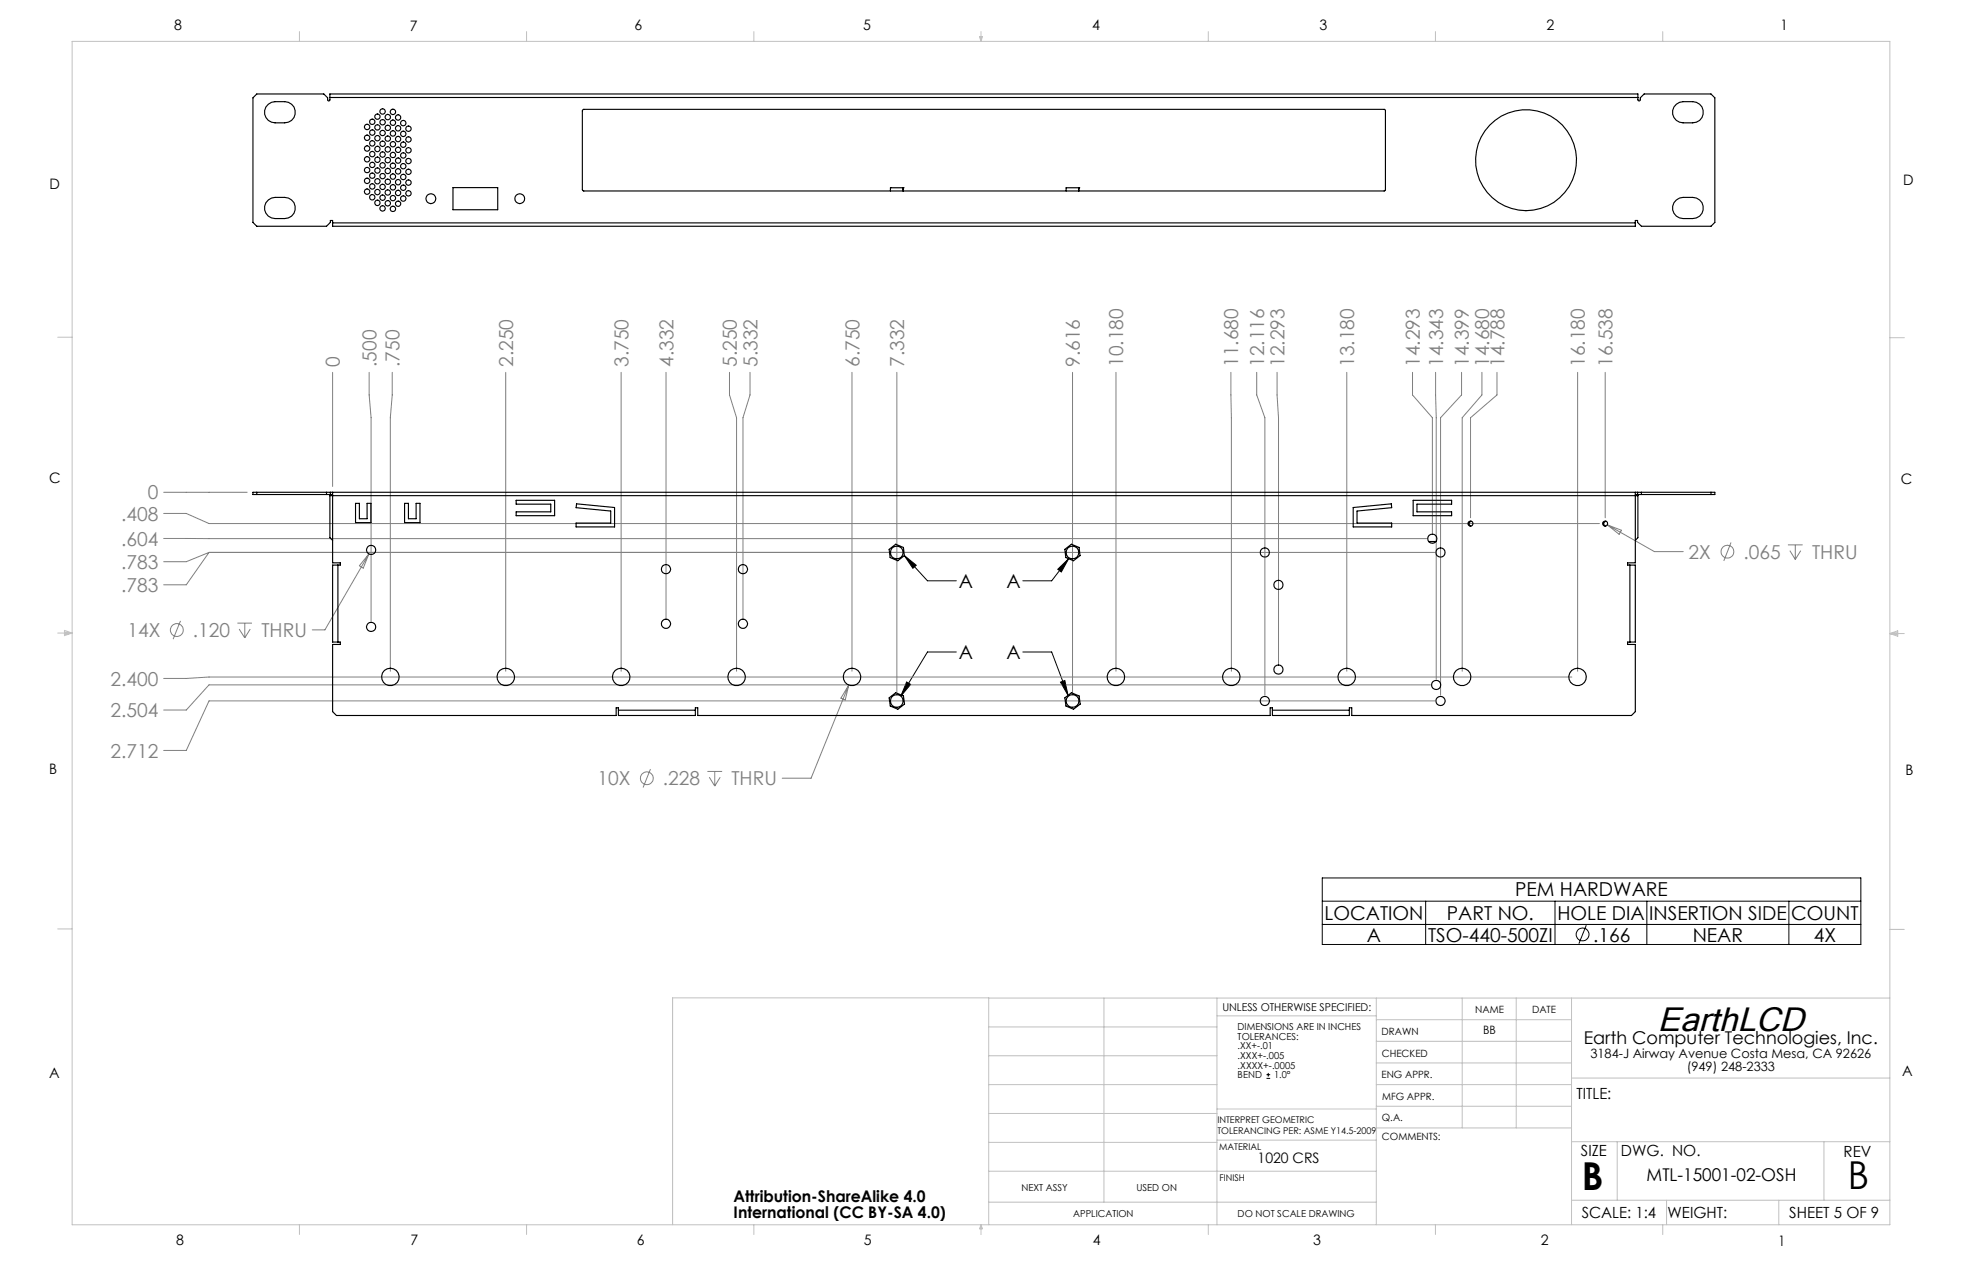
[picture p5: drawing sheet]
<svg xmlns="http://www.w3.org/2000/svg" width="432mm" height="279mm" viewBox="0 0 432 279" stroke-linecap="round" stroke-linejoin="round" font-family="sans-serif">
<g fill="none" stroke="#808080" stroke-width=".22">
<path d="M73.2 81.9v25.1M81.2 81.9v5l.5 5v44.8M86.3 81.9v5l-.4 5v55.8M111.3 81.9v65.8M136.7 81.9v65.8M146.6 81.9v54.1M160.5 81.9v5l1.6 5v55.8M165.1 81.9v5l-1.6 5v44.1M187.5 81.9v65.8M197.4 81.9v71.1M236 81.9v71M245.6 81.9v65.8"/>
<path d="M270.9 81.9l.1 65.8M276.6 81.9v5l1.8 5v61M281.1 81.9v5l.3 5v54.1M296.4 81.9v65.8M310.9 81.9v5l4.3 5v25.3M315.9 81.9l.2 10v57.5M321.7 81.9v5l-4.7 5v61M326.1 81.9v5l-4.3 5v55.8M329.5 81.9v5l-5.9 5v22M347.2 81.9v65.8M353.3 81.9v32M36 108.3h18.4"/>
<path d="M36 113h5l5 2.2h306M36 118.5h278M353.7 115.5l10.4 5.9h6.4M353.7 115.5l3.2 1.2-.6 .8zM381 119.3l-1.6 4.1M393.5 119.9h3.2M395.1 119.9v3.2M39.7 136.6l-1.6 4M46 121.5l-5 7.2h-5M46 121.5h269.8M46 121.5l-5 2.1h-5M52.2 137.1h3.3"/>
<path d="M52.6 138.4l1.3 1.9M53.9 137.1v3.2M55.1 138.4l-1.2 1.9M81.2 121.9l-9.7 16.7h-2.8M81.2 121.9l-1.3 3.1-.8-.5zM393.9 121.1l1.2 2M396.3 121.1l-1.2 2M186.8 150.7l-8.3 20.5h-6.3M186.8 150.7l-.8 3.3-.9-.4zM314.8 150.7h-268.8l-5 5.5h-5M315.8 154.2h-269.8l-5 10.9h-5M345.9 148.9h-299.9l-5 .4h-5"/>
<path d="M143.2 169.2l-1.7 4M155.7 169.7h3.2M156.1 171l1.2 1.9M157.3 169.7v3.2M158.5 171l-1.2 1.9"/>
<circle cx="38.9" cy="138.6" r="1.41"/>
<circle cx="380.2" cy="121.4" r="1.41"/>
<circle cx="142.4" cy="171.2" r="1.4"/>
</g>
<g fill="none" stroke="#000" stroke-width=".22">
<path d="M199 122.2l5.1 5.6h6.4M199 122.2l2.6 2.2-.7 .6zM232.8 125.2l2.4-2.3-1.6 2.9zM235.2 122.9l-3.7 4.9h-6.4M199.5 150l.9 .6-2.1 2.5zM210.5 143.4h-6.4l-5.8 9.7M225.1 143.4h6.4l3.6 9.6M233.4 150.1l1-.4 .7 3.3zM291 193.1h118.5v14.7h-118.5zM291 198.3h118.5M313.8 198.3v9.5M342.2 198.3v9.5"/>
<path d="M362.4 198.3v9.5M393.7 198.3v9.5M291 203.4h118.5M349.1 203.6l-1.6 4M278.7 237.2h.8M278.7 236.4h.8M279.1 236v.9"/>
<circle cx="348.3" cy="205.6" r="1.41"/>
</g>
<g fill="none" stroke="#c0c0c0" stroke-width=".22">
<path d="M15.9 9.1h400v260.4h-400zM65.9 6.9v2.2M115.9 6.9v2.2M165.9 6.9v2.2M215.6 8h.6l-.3 1.1zM215.7 8l.2 1.1M215.9 6.9v2.2M216 8l-.1 1.1M265.9 6.9v2.2M315.9 6.9v2.2M365.9 6.9v2.2M12.7 74.2h3.2"/>
<path d="M415.9 74.3h3.2M12.7 139.3h3.2M14.2 139.1l1.7 .2M14.2 138.7l1.7 .6-1.7 .5zM15.9 139.3l-1.7 .3M415.9 139.4h3.2M415.9 139.4l1.8-.6v1.2zM415.9 139.4l1.8 .3M417.7 139.2l-1.8 .2M12.7 204.4h3.2M217.6 219.5h-69.6v50M243 219.6v44.9"/>
<path d="M267.8 219.6v49.9M302.9 219.6v49.9M321.8 219.6v28.5M333.7 219.6v28.5M345.9 219.6v49.9M415.9 204.5h3.2M415.9 219.6h-198.3v49.9M217.6 238.6h50.2M217.6 232.3h50.2M217.6 225.9h50.2M267.8 223.5h35.1M302.9 233.9h43"/>
<path d="M302.9 229.1h43M302.9 224.3h43M302.9 238.6h43M345.9 237.2h70M217.6 257.7h85.3M217.6 251.3h50.2M217.6 245h50.2M267.8 250.8h35.1M267.8 244h35.1M302.9 248.1h43M302.9 243.4h43M345.9 251.2h70"/>
<path d="M355.9 251.2v12.9M401.4 251.2v12.9M65.9 269.5v2.1M115.9 269.5v2.1M165.9 269.5v2.1M215.9 269.5v2.1M215.9 269.5l.3 .8h-.6zM217.6 264.5h85.3M265.9 269.5v2.1M315.9 269.5v2.1M345.9 264.1h70M365.9 269.5v2.1"/>
<path d="M366.8 264.1v5.4M391.5 264.1v5.4"/>
</g>
<path d="M199.5 150l.9 .6-2.1 2.5zM199 122.2l2.6 2.2-.7 .6zM232.8 125.2l2.4-2.3-1.6 2.9zM233.4 150.1l1-.4 .7 3.3z" fill="#000"/>
<g fill="none" stroke="#000" stroke-width=".25">
<path d="M59.1 22.9a5.2 5.2 0 0 1 5.1 0 2.32 2.32 0 0 1 .6 2.6 2.32 2.32 0 0 1-2.1 1.5h-2.2a2.31 2.31 0 0 1-2.1-1.5 2.31 2.31 0 0 1 .7-2.6zM72.6 21.4v-.7h287.9v.7M72.6 21.4v.5a.25 .25 0 0 1-.2 .3 .25 .25 0 0 1-.3-.3v-.4l-.8-.8h-14.8l-.8 .8v27.4l.8 .9h15.4l.8-.9v-.4h.5v.5M72.6 21.4h287.9M128.2 24.2l.2-.1h176.3l.2 .1v17.6l-.2 .2h-176.3l-.2-.3zM360.5 21.4v.5a.27 .27 0 0 0 .2 .3 .27 .27 0 0 0 .3-.3v-.4l.8-.8h14.8l.8 .8v27.4l-.8 .9h-15.4l-.8-.9v-.4h-.5v.5M368.9 22.9a5.2 5.2 0 0 1 5.2 0 2.32 2.32 0 0 1 .6 2.6 2.32 2.32 0 0 1-2.2 1.5h-2.1a2.31 2.31 0 0 1-2.2-1.5 2.31 2.31 0 0 1 .7-2.6zM59.1 44a5.2 5.2 0 0 1 5.1 0 2.32 2.32 0 0 1 .6 2.6 2.32 2.32 0 0 1-2.1 1.5h-2.2a2.31 2.31 0 0 1-2.1-1.5 2.31 2.31 0 0 1 .7-2.6zM73.2 49v.8h286.7v-.8M73.2 49h286.7M99.7 41.3h9.8v4.8h-9.8zM198.8 41.3h.1"/>
<path d="M198.8 41.3h-2.8v.7M198.8 41.3v.7M237.4 41.3h.1M237.4 41.3h-2.8v.7M237.4 41.3v.7M368.9 44a5.2 5.2 0 0 1 5.2 0 2.32 2.32 0 0 1 .6 2.6 2.32 2.32 0 0 1-2.2 1.5h-2.1a2.31 2.31 0 0 1-2.2-1.5 2.31 2.31 0 0 1 .7-2.6zM56.5 108.3v.5M71.9 108.3v.5M72.6 108.8v.2M72.6 109v9.3l.6 .6M72.6 109h287.9M72.7 108.3v.5"/>
<path d="M73.2 108.3v15.5h1.7v.5h-.5M73.2 108.8h-17.5v-.5h321.7v.5h-17.5M78.2 110.7h.9v3.4h1.7v-3.4h.8v4.3h-3.4zM89 110.7h.9v3.4h1.7v-3.4h.8v4.3h-3.4zM113.6 110.1h8.5v3.4h-8.5v-.9h7.6v-1.7h-7.6zM126.9 110.8l8.4 .9v4.2h-8.5v-.8h7.6v-2.7l-7.6-.7zM297.8 111.7l8.4-.9 .1 .9-7.6 .7v2.7h7.6v.8h-8.5zM311 110.1h8.5v.8h-7.6v1.7h7.6v.9h-8.5zM314.4 119.1h1.7M323.8 114.7l-.3 .1a.55 .55 0 0 0 .2 .9M353.5 114.7l-.4 .1a.55 .55 0 0 0 .2 .9M359.9 108.3v15.5h-1.7v.5h.5"/>
<path d="M360.4 108.3v.5M360.5 108.8v.2M360.5 109v9.3l-.6 .6M361.2 108.3v.5M376.6 108.3v.5M74.4 124.3h-1.2v17h1.2M74.4 124.3v17M195.7 120.9l1.4-1.2 1.7 .7 .2 1.8-1.4 1.2-1.7-.7zM234.4 120.9l1.4-1.2 1.7 .7 .2 1.8-1.4 1.2-1.7-.7zM358.7 124.3h1.2v17h-1.2M358.7 124.3v17M74.4 141.3h.5v.5h-1.7v14.8l.8 .8h61.6v-1.7h.5v.5"/>
<path d="M136.1 156.2v1.2h16.9v-1.2M136.1 156.2h16.9M153 156.2v-.5h.6v1.7h125.9v-1.7h.5v.5M195.7 153.5l1.4-1.1 1.7 .7 .3 1.8-1.5 1.1-1.7-.7zM234.4 153.5l1.4-1.1 1.7 .7 .2 1.8-1.4 1.1-1.7-.7zM280 156.2v1.2h17v-1.2M280 156.2h17M358.7 141.3h-.5v.5h1.7v14.8l-.8 .8h-61.6v-1.7h-.5v.5"/>
<circle cx="80.8" cy="39.8" r=".6"/>
<circle cx="80.8" cy="37.4" r=".6"/>
<circle cx="80.8" cy="27.9" r=".6"/>
<circle cx="80.8" cy="30.3" r=".6"/>
<circle cx="80.8" cy="32.7" r=".6"/>
<circle cx="80.8" cy="35.1" r=".59"/>
<circle cx="81.9" cy="31.5" r=".6"/>
<circle cx="81.9" cy="38.7" r=".6"/>
<circle cx="81.9" cy="26.8" r=".6"/>
<circle cx="81.9" cy="29.2" r=".6"/>
<circle cx="81.9" cy="33.9" r=".6"/>
<circle cx="81.9" cy="36.3" r=".59"/>
<circle cx="83.1" cy="32.8" r=".59"/>
<circle cx="83.1" cy="30.4" r=".59"/>
<circle cx="83.1" cy="35.1" r=".6"/>
<circle cx="83.1" cy="39.9" r=".58"/>
<circle cx="83.1" cy="25.7" r=".58"/>
<circle cx="83.1" cy="28" r=".58"/>
<circle cx="83.1" cy="37.5" r=".58"/>
<circle cx="84.2" cy="34" r=".59"/>
<circle cx="84.2" cy="31.6" r=".59"/>
<circle cx="84.2" cy="36.4" r=".6"/>
<circle cx="84.2" cy="24.5" r=".6"/>
<circle cx="84.2" cy="38.8" r=".58"/>
<circle cx="84.2" cy="29.3" r=".58"/>
<circle cx="84.2" cy="26.9" r=".58"/>
<circle cx="85.3" cy="35.2" r=".6"/>
<circle cx="85.3" cy="32.9" r=".6"/>
<circle cx="85.3" cy="37.6" r=".6"/>
<circle cx="85.3" cy="25.8" r=".6"/>
<circle cx="85.4" cy="40" r=".59"/>
<circle cx="85.4" cy="28.1" r=".59"/>
<circle cx="85.4" cy="30.5" r=".59"/>
<circle cx="86.5" cy="24.6" r=".6"/>
<circle cx="86.5" cy="36.5" r=".6"/>
<circle cx="86.5" cy="38.8" r=".6"/>
<circle cx="86.5" cy="34.1" r=".6"/>
<circle cx="86.5" cy="27" r=".6"/>
<circle cx="86.5" cy="29.4" r=".6"/>
<circle cx="86.5" cy="31.7" r=".59"/>
<circle cx="87.6" cy="25.8" r=".59"/>
<circle cx="87.6" cy="37.7" r=".59"/>
<circle cx="87.6" cy="35.3" r=".59"/>
<circle cx="87.6" cy="28.2" r=".59"/>
<circle cx="87.6" cy="30.6" r=".6"/>
<circle cx="87.6" cy="33" r=".58"/>
<circle cx="88.7" cy="27.1" r=".59"/>
<circle cx="88.7" cy="38.9" r=".59"/>
<circle cx="88.7" cy="29.4" r=".59"/>
<circle cx="88.7" cy="31.8" r=".6"/>
<circle cx="88.8" cy="36.6" r=".58"/>
<circle cx="88.8" cy="34.2" r=".58"/>
<circle cx="89.9" cy="28.3" r=".6"/>
<circle cx="89.9" cy="30.7" r=".6"/>
<circle cx="89.9" cy="33.1" r=".6"/>
<circle cx="89.9" cy="37.8" r=".59"/>
<circle cx="89.9" cy="35.4" r=".59"/>
<circle cx="335.8" cy="35.2" r="11.1"/>
<circle cx="80.8" cy="42.2" r=".6"/>
<circle cx="81.9" cy="41" r=".6"/>
<circle cx="81.9" cy="43.4" r=".6"/>
<circle cx="83.1" cy="44.6" r=".59"/>
<circle cx="83.1" cy="42.3" r=".59"/>
<circle cx="84.2" cy="45.9" r=".59"/>
<circle cx="84.2" cy="43.5" r=".59"/>
<circle cx="84.2" cy="41.1" r=".58"/>
<circle cx="85.3" cy="44.7" r=".6"/>
<circle cx="85.4" cy="42.4" r=".59"/>
<circle cx="86.5" cy="46" r=".6"/>
<circle cx="86.5" cy="41.2" r=".6"/>
<circle cx="86.5" cy="43.6" r=".59"/>
<circle cx="87.6" cy="40.1" r=".59"/>
<circle cx="87.6" cy="42.4" r=".6"/>
<circle cx="87.6" cy="44.8" r=".58"/>
<circle cx="88.7" cy="41.3" r=".59"/>
<circle cx="88.7" cy="43.7" r=".6"/>
<circle cx="89.9" cy="42.5" r=".6"/>
<circle cx="89.9" cy="40.2" r=".6"/>
<circle cx="94.8" cy="43.7" r="1.09"/>
<circle cx="114.4" cy="43.7" r="1.09"/>
<circle cx="315.2" cy="118.5" r="1.02"/>
<circle cx="323.6" cy="115.2" r=".54"/>
<circle cx="353.3" cy="115.2" r=".54"/>
<circle cx="81.7" cy="121" r="1.02"/>
<circle cx="81.7" cy="137.9" r="1.02"/>
<circle cx="146.6" cy="137.2" r="1.02"/>
<circle cx="146.6" cy="125.2" r="1.02"/>
<circle cx="163.5" cy="125.2" r="1.02"/>
<circle cx="163.5" cy="137.2" r="1.02"/>
<circle cx="197.3" cy="121.5" r="1.41"/>
<circle cx="236" cy="121.5" r="1.41"/>
<circle cx="278.4" cy="121.6" r="1.02"/>
<circle cx="281.4" cy="128.7" r="1.02"/>
<circle cx="317" cy="121.6" r="1.02"/>
<circle cx="85.9" cy="148.9" r="1.93"/>
<circle cx="111.3" cy="148.9" r="1.93"/>
<circle cx="136.7" cy="148.9" r="1.93"/>
<circle cx="162.1" cy="148.9" r="1.93"/>
<circle cx="187.5" cy="148.9" r="1.93"/>
<circle cx="197.3" cy="154.2" r="1.41"/>
<circle cx="236" cy="154.2" r="1.41"/>
<circle cx="245.6" cy="148.9" r="1.93"/>
<circle cx="271" cy="148.9" r="1.93"/>
<circle cx="278.4" cy="154.2" r="1.01"/>
<circle cx="281.4" cy="147.3" r="1.02"/>
<circle cx="296.4" cy="148.9" r="1.93"/>
<circle cx="316.1" cy="150.7" r="1.02"/>
<circle cx="317" cy="154.2" r="1.01"/>
<circle cx="321.8" cy="148.9" r="1.93"/>
<circle cx="347.2" cy="148.9" r="1.93"/>
</g>
<g font-size="8.5">
<text x="348.1" y="261.8">B</text>
<text x="406.7" y="261.6">B</text>
</g>
<text font-size="7.3" x="364.9" y="226.7">EarthLCD</text>
<g font-size="4.2" fill="#808080">
<text x="74.8" y="80.7" transform="rotate(-90 74.8 80.7)">0</text>
<text x="82.9" y="80.7" transform="rotate(-90 82.9 80.7)">.500</text>
<text x="88" y="80.7" transform="rotate(-90 88 80.7)">.750</text>
<text x="112.9" y="80.7" transform="rotate(-90 112.9 80.7)">2.250</text>
<text x="138.3" y="80.7" transform="rotate(-90 138.3 80.7)">3.750</text>
<text x="148.2" y="80.7" transform="rotate(-90 148.2 80.7)">4.332</text>
<text x="162.2" y="80.7" transform="rotate(-90 162.2 80.7)">5.250</text>
<text x="166.7" y="80.7" transform="rotate(-90 166.7 80.7)">5.332</text>
<text x="189.1" y="80.7" transform="rotate(-90 189.1 80.7)">6.750</text>
<text x="199" y="80.7" transform="rotate(-90 199 80.7)">7.332</text>
<text x="237.7" y="80.7" transform="rotate(-90 237.7 80.7)">9.616</text>
<text x="247.2" y="80.7" transform="rotate(-90 247.2 80.7)">10.180</text>
<text x="272.5" y="80.7" transform="rotate(-90 272.5 80.7)">11.680</text>
<text x="278.2" y="80.7" transform="rotate(-90 278.2 80.7)">12.116</text>
<text x="282.7" y="80.7" transform="rotate(-90 282.7 80.7)">12.293</text>
<text x="298" y="80.7" transform="rotate(-90 298 80.7)">13.180</text>
<text x="312.5" y="80.7" transform="rotate(-90 312.5 80.7)">14.293</text>
<text x="317.6" y="80.7" transform="rotate(-90 317.6 80.7)">14.343</text>
<text x="323.3" y="80.7" transform="rotate(-90 323.3 80.7)">14.399</text>
<text x="327.8" y="80.7" transform="rotate(-90 327.8 80.7)">14.680</text>
<text x="331.1" y="80.7" transform="rotate(-90 331.1 80.7)">14.788</text>
<text x="348.8" y="80.7" transform="rotate(-90 348.8 80.7)">16.180</text>
<text x="354.9" y="80.7" transform="rotate(-90 354.9 80.7)">16.538</text>
<text x="32.5" y="109.9">0</text>
<text x="26.6" y="114.5">.408</text>
<text x="26.6" y="125.1">.783</text>
<text x="26.6" y="120.1">.604</text>
<text x="371.6" y="122.9">2X</text>
<text x="383.7" y="122.9">.065</text>
<text x="398.8" y="122.9">THRU</text>
<text x="26.6" y="130.2">.783</text>
<text x="28" y="140.1">14X</text>
<text x="42.4" y="140.1">.120</text>
<text x="57.5" y="140.1">THRU</text>
<text x="24.3" y="150.8">2.400</text>
<text x="24.3" y="157.8">2.504</text>
<text x="24.3" y="166.7">2.712</text>
<text x="131.5" y="172.8">10X</text>
<text x="145.9" y="172.8">.228</text>
<text x="161" y="172.8">THRU</text>
</g>
<g font-size="4.2">
<text x="211" y="129.4">A</text>
<text x="221.5" y="129.4">A</text>
<text x="211" y="145">A</text>
<text x="221.5" y="145">A</text>
<text x="333.5" y="197.2">PEM HARDWARE</text>
<text x="291.5" y="202.3">LOCATION</text>
<text x="318.4" y="202.3">PART NO.</text>
<text x="342.8" y="202.3">HOLE DIA</text>
<text x="363" y="202.3">INSERTION SIDE</text>
<text x="394.2" y="202.3">COUNT</text>
<text x="300.8" y="207.2">A</text>
<text x="314.3" y="207.2">TSO-440-500ZI</text>
<text x="350.6" y="207.2">.166</text>
<text x="372.5" y="207.2">NEAR</text>
<text x="399.2" y="207.2">4X</text>
</g>
<g font-size="3.9">
<text x="348.6" y="229.7">Earth Computer Technologies, Inc.</text>
<text x="362.4" y="259.7">MTL-15001-02-OSH</text>
</g>
<g font-size="3.5">
<text x="161.5" y="264.4">Attribution-ShareAlike 4.0</text>
<text x="161.5" y="268">International (CC BY-SA 4.0)</text>
</g>
<g font-size="3.4">
<text x="346.9" y="241.8">TITLE:</text>
<text x="347.9" y="254.3">SIZE</text>
<text x="356.7" y="254.4">DWG. NO.</text>
<text x="405.7" y="254.5">REV</text>
<text x="348.1" y="267.9">SCALE: 1:4</text>
<text x="367" y="268">WEIGHT:</text>
<text x="393.8" y="267.9">SHEET 5 OF 9</text>
</g>
<g font-size="3.2">
<text x="38.3" y="6.7">8</text>
<text x="90.2" y="6.7">7</text>
<text x="139.7" y="6.5">6</text>
<text x="190" y="6.5">5</text>
<text x="240.4" y="6.5">4</text>
<text x="290.4" y="6.7">3</text>
<text x="340.4" y="6.5">2</text>
<text x="391.9" y="6.7">1</text>
<text x="10.9" y="41.6">D</text>
<text x="418.9" y="40.7">D</text>
<text x="10.9" y="106.3">C</text>
<text x="418.4" y="106.4">C</text>
<text x="10.8" y="170.2">B</text>
<text x="419.4" y="170.6">B</text>
<text x="10.8" y="237.2">A</text>
<text x="418.6" y="236.8">A</text>
<text x="276.8" y="256">1020 CRS</text>
<text x="38.8" y="273.8">8</text>
<text x="90.4" y="273.8">7</text>
<text x="140.2" y="273.8">6</text>
<text x="190.1" y="273.9">5</text>
<text x="240.5" y="273.8">4</text>
<text x="289" y="273.9">3</text>
<text x="339.1" y="273.8">2</text>
<text x="391.4" y="274.1">1</text>
</g>
<g font-size="2.8">
<text x="350" y="232.7">3184-J Airway Avenue Costa Mesa, CA 92626</text>
<text x="371.2" y="235.6">(949) 248-2333</text>
</g>
<text font-size="2.5" x="326.4" y="227.6">BB</text>
<text font-size="2.4" x="269" y="222.4">UNLESS OTHERWISE SPECIFIED:</text>
<g font-size="2.2">
<text x="304.1" y="227.7">DRAWN</text>
<text x="324.7" y="222.9">NAME</text>
<text x="337.2" y="222.9">DATE</text>
<text x="304.1" y="232.6">CHECKED</text>
<text x="304" y="237.2">ENG APPR.</text>
<text x="304.2" y="241.9">MFG APPR.</text>
<text x="304.1" y="246.7">Q.A.</text>
<text x="304.1" y="250.9">COMMENTS:</text>
</g>
<g font-size="2.1">
<text x="272.4" y="226.6">DIMENSIONS ARE IN INCHES</text>
<text x="272.4" y="228.8">TOLERANCES:</text>
<text x="272.4" y="230.9">.XX+-.01</text>
<text x="272.4" y="233">.XXX+-.005</text>
<text x="272.4" y="235.1">.XXXX+-.0005</text>
<text x="272.4" y="237.2">BEND</text>
<text x="280.4" y="237.2">1.0°</text>
<text x="224.8" y="262">NEXT ASSY</text>
<text x="250.1" y="261.9">USED ON</text>
<text x="236.2" y="267.8">APPLICATION</text>
<text x="272.4" y="267.8">DO NOT SCALE DRAWING</text>
</g>
<g font-size="2">
<text x="267.9" y="247.1">INTERPRET GEOMETRIC</text>
<text x="267.9" y="249.6">TOLERANCING PER: ASME Y14.5-2009</text>
<text x="268.3" y="252.9">MATERIAL</text>
<text x="268.4" y="259.7">FINISH</text>
</g>
</svg>
